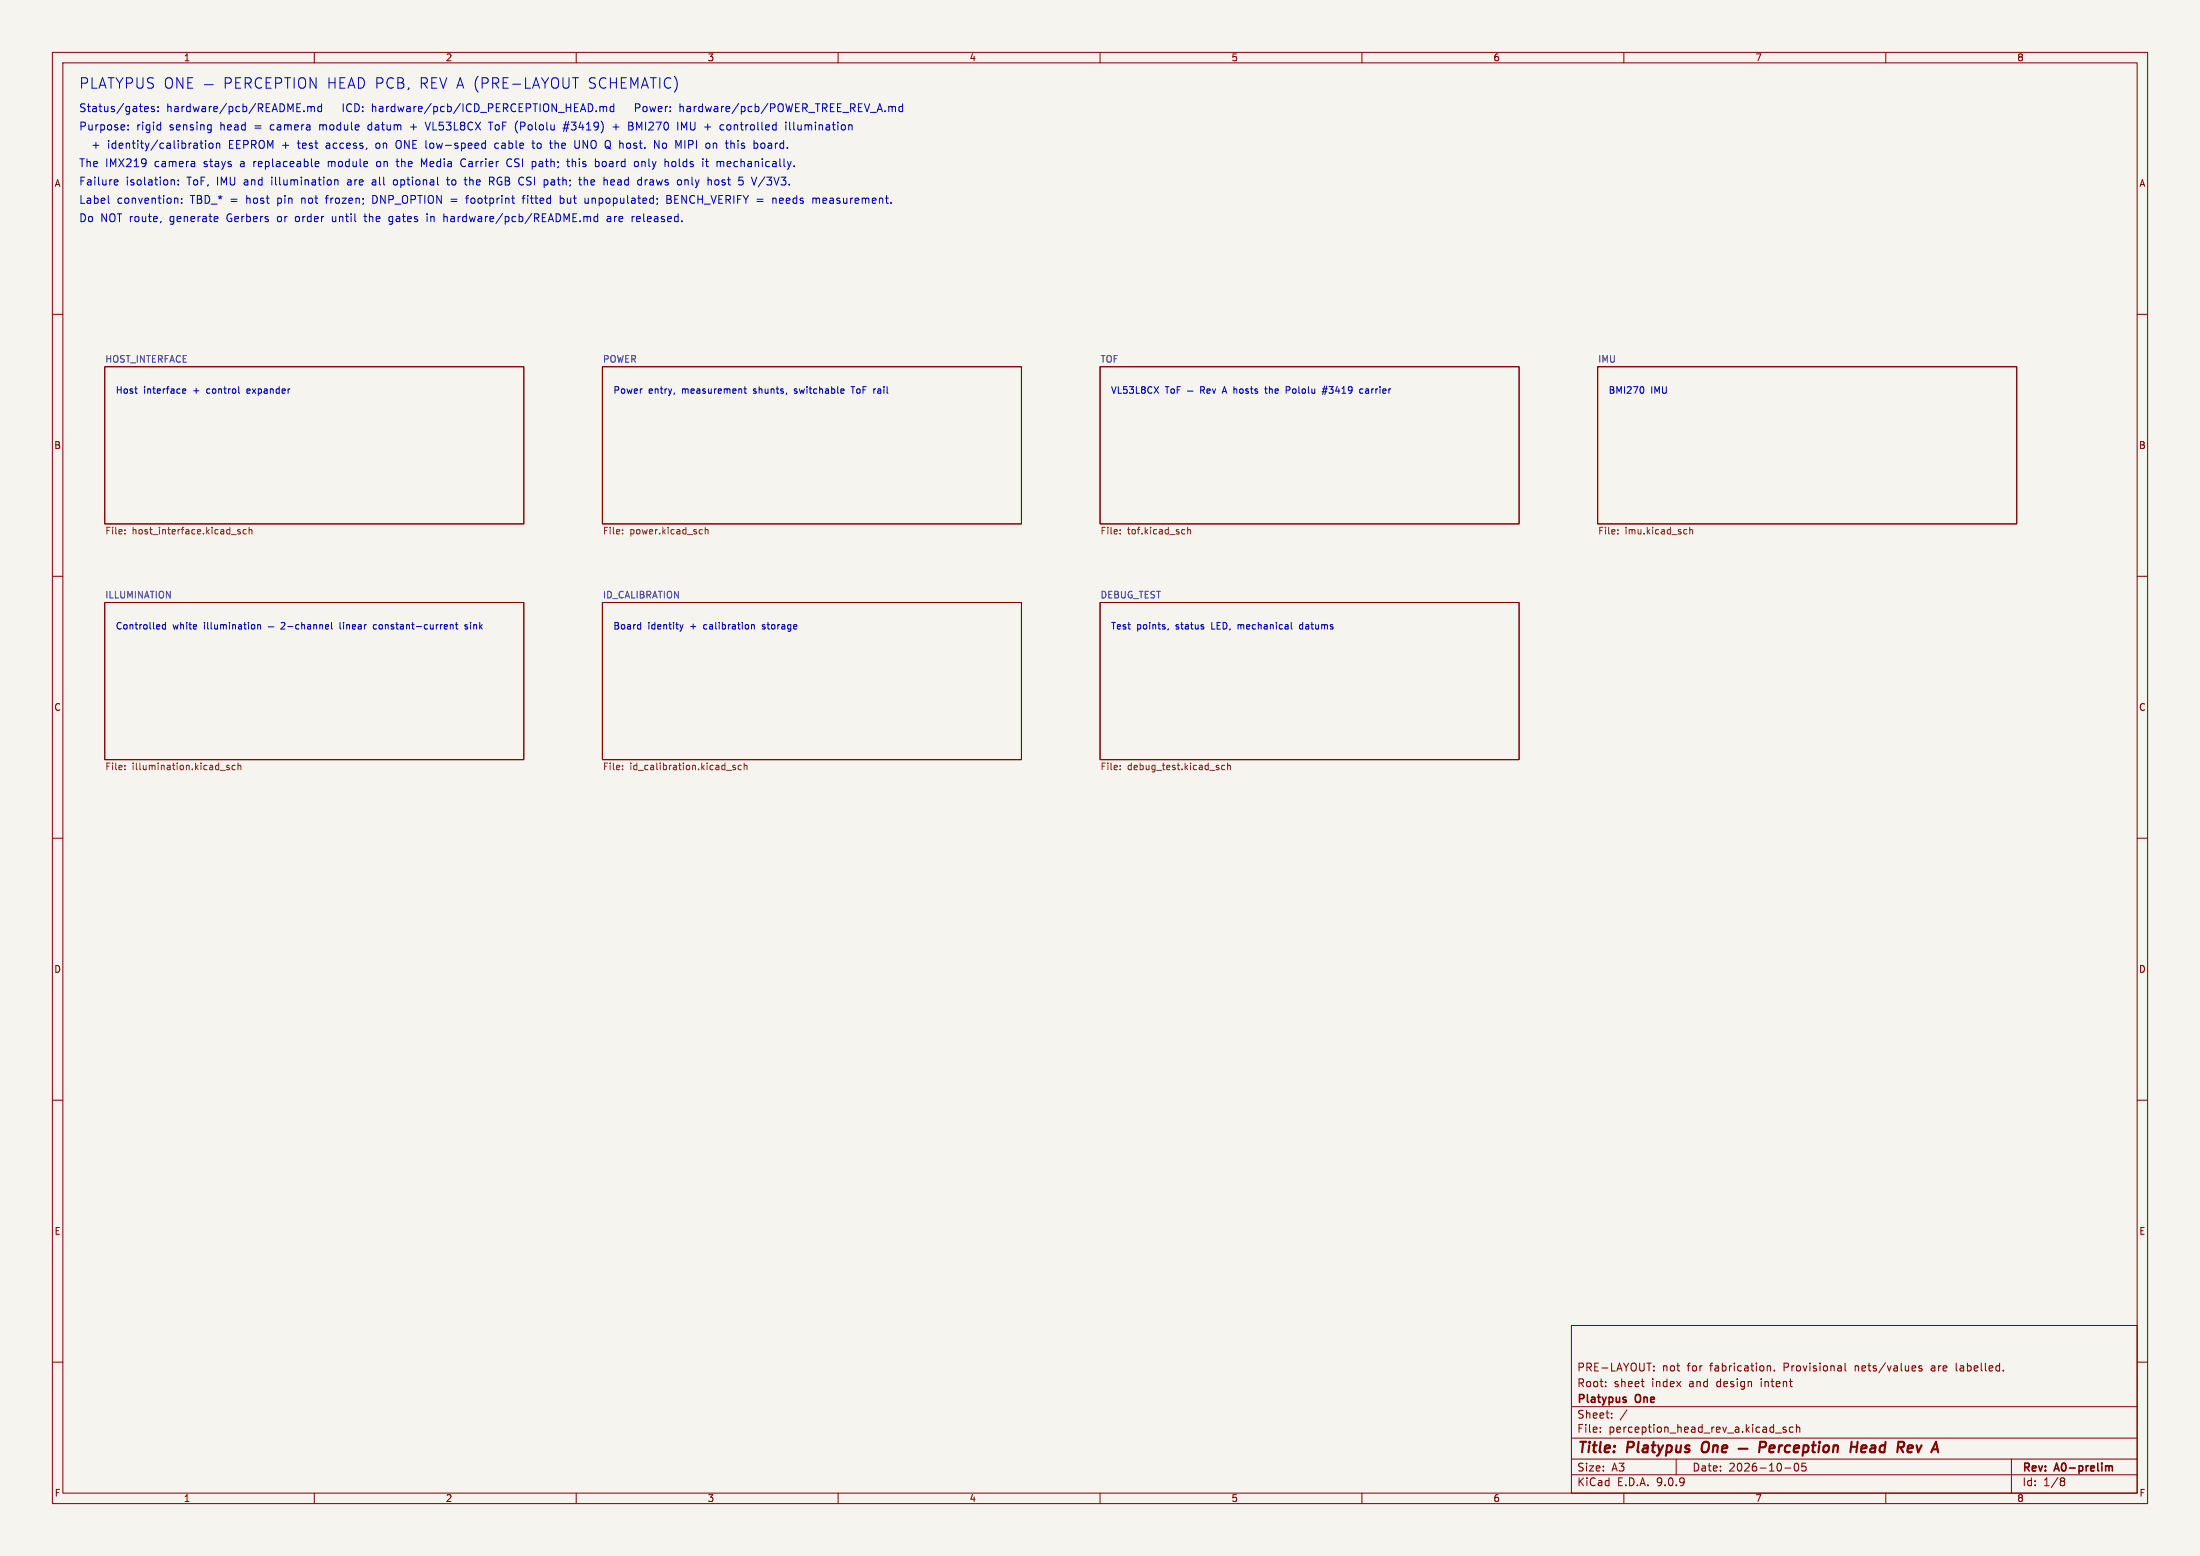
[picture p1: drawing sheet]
<svg xmlns="http://www.w3.org/2000/svg" width="420mm" height="297mm" viewBox="0 0 420 297" stroke-linecap="round" stroke-linejoin="round" font-family="sans-serif">
<path d="M0 0h420v297h-420z" fill="#f5f4ef" stroke="#f5f4ef" stroke-width=".19"/>
<g fill="none" stroke="#840000" stroke-width=".19">
<path d="M10 10h400v277h-400zM12 12h396v273h-396zM60 10v2M110 10v2M160 10v2M210 10v2M260 10v2M310 10v2M360 10v2M10 60h2M20 70h80v30h-80zM115 70h80v30h-80z"/>
<path d="M210 70h80v30h-80zM305 70h80v30h-80zM408 60h2M10 110h2M20 115h80v30h-80zM115 115h80v30h-80zM210 115h80v30h-80zM408 110h2M10 160h2M408 160h2M10 210h2M408 210h2"/>
<path d="M300 253h108v32h-108zM10 260h2M300 278.5h108M300 274.5h108M300 268.5h108M305.5 273.2v.2M305.5 272.5v.1M306.5 264.5v.2M306.5 263.8v.1M307.7 270.5v.2M307.7 269.8v.1M310.6 269.1l-1.3 1.9"/>
<path d="M313.3 263.7h.6M313.7 264.7h.2M315.7 261.5v.2M315.7 260.8v.1M320 278.5v3M337.4 260.7v1M337.4 260.8l.2-.1 .3 .1 .1 .9M338.7 261.5v.2M338.9 273.5h1.2M340.9 272.5l-.3-.1-.2 .2v.2l.5 .2v.3h-.5M342.3 272.5l-.4-.1-.3 .3 .1 .6h.6M342.7 279.4l.2-.1a.8 .8 0 0 1 .5 .7 .8 .8 0 0 1-.5 .8l-.2-.2-.2-.4z"/>
<path d="M342.9 272.5l.3-.1 .3 .1 .1 .9M342.9 271.9v1.5M344.7 279.3h-.7l-.1 .7 .3-.1h.5l.1 .2-.1 .5-.2 .2-.6-.2M352.2 260.2v1.3l.2 .2M365.7 260.8v.2l-.7 .2M366.9 260.8l-.4-.1-.2 .2 .1 .2 .5 .2v.3h-.6M373.4 260.2l.1 1.4M382.4 261.5v.2M384 278.5v6.5M408 260h2M60 285v2M110 285v2"/>
<path d="M160 285v2M210 285v2M260 285v2M300 281.5h108M310 285v2M340.7 280.2h1.2M360 285v2M393.6 282.7h.3M393.9 282.7l.2 .2 .1 .4-.2 .2-.4 .1M394.2 282.4l-.3 .3"/>
</g>
<path d="M310.3 267.2l.2 .2-.2 .3M310.3 266.7l.1 .1M402.5 279.9l.1 .1M402.6 280v.8M402.6 280l.2-.2 .4 .1 .1 .9" fill="none" stroke="#840000" stroke-width=".3"/>
<g fill="none" stroke="#840000" stroke-width=".4">
<path d="M325.1 275.5a1.5 1.5 0 0 0 0 1.6M331.9 276.5h1.7M335.9 276.3h.8a.55 .55 0 0 0 .4-.5 .55 .55 0 0 0-.3-.6h-.7l-.3 2M337.8 276.5l1-.2-.1-.3h-.7l-.2 .9 .2 .3 .6-.1M339.7 275.9l-.2 1.3M340.3 275.9l-.4 .1-.3 .3M341.8 276a.66 .66 0 0 0-1 .3l-.1 .5 .2 .3h.7M342.5 276.5l.9-.2v-.3h-.8l-.2 .9 .3 .3 .6-.1M344.3 276h.8l.2 .3-.1 .5a.66 .66 0 0 1-1 .3M344.4 275.9l-.3 2M345.9 275.9h.7M346.3 275.2l-.3 1.7 .1 .2 .4 .1"/>
<path d="M347.3 275.9l-.2 1.3M347.4 275.2v.2M348.2 276.1a.52 .52 0 0 1 .6-.2 .52 .52 0 0 1 .4 .4l-.1 .5a.55 .55 0 0 1-.5 .4 .55 .55 0 0 1-.6-.4zM350 276.1a.49 .49 0 0 1 .9 .1l-.1 1M350.1 275.9l-.2 1.3M353.4 276.2h1.1M353.5 275.2l-.3 2M354.6 275.2l-.2 2M356.1 275.9l-.6 .1-.2 .9 .2 .3h.4M356.3 276.3l-1 .2M364.5 275.9l.6 .1 .1 .3-1 .2M365 277.1l-.6 .1"/>
</g>
<g fill="none" stroke="#725600" stroke-width=".19">
<path d="M23.8 101.8v.1M23.8 101.1v.2M45.9 101.1h-.3l-.2 .2v.1l.5 .2v.3h-.5M47 101.1h-.4l-.2 .2 .1 .6h.5M47.6 101.2l.1-.1h.3l.1 .8M47.6 100.7v1.2M118.8 101.1v.2M118.8 101.8v.1M133.7 101.1h.4M134.1 101.9h-.4M134.6 101.2l.2-.1h.3l.1 .8M134.6 100.7v1.2"/>
<path d="M213.8 101.1v.2M213.8 101.8v.1M225.8 101.1h.4M226.2 101.9h-.4M226.7 101.2l.2-.1h.3l.1 .8M226.7 100.7v1.2M308.8 101.8v.1M308.8 101.1v.2M321.9 101.1h.1M322 101.9h-.1M322.6 101.2l.2-.1h.3v.8M322.6 100.7v1.2"/>
<path d="M23.8 146.1v.2M23.8 146.8v.1M42.1 147h.9M43.7 146.1h-.3l-.1 .2v.1l.4 .2v.3h-.4M44.9 146.1h-.4l-.2 .2 .1 .6h.5M45.4 146.2l.2-.1h.3l.1 .8M45.4 145.7v1.2M118.8 146.8v.1M118.8 146.1v.2M138.7 147h1M140.4 146.1h-.3l-.2 .2 .1 .1 .4 .2v.3h-.5M141.5 146.1h-.3l-.3 .2 .1 .6h.5"/>
<path d="M142.1 146.2l.2-.1h.3v.8M142.1 145.7v1.2M213.8 146.8v.1M213.8 146.1v.2M233.8 146.1h-.4l-.2 .2 .1 .6h.5M234.4 146.2l.1-.1h.3l.1 .8M234.4 145.7v1.2"/>
</g>
<g fill="none" stroke="#0000c2" stroke-width=".19">
<path d="M15.6 15.9h.7a.54 .54 0 0 0 .4-.5 .54 .54 0 0 0-.4-.6h-.7v2M17.6 14.8v2h.9M18.9 16.8l.7-2 .6 2M19.1 16.3h1M20.6 14.8h1.2M21.2 14.8v2M22.1 14.8l.7 1.1M22.8 15.9v.9M23.5 14.8l-.7 1.1M24.1 15.9h.8a.54 .54 0 0 0 .4-.5 .54 .54 0 0 0-.4-.6h-.8v2M26.1 14.8v1.7l.4 .3 .6-.1 .2-.2v-1.7M29.3 14.9h-1a.48 .48 0 0 0-.1 .5 .48 .48 0 0 0 .3 .4 .73 .73 0 0 1 .8 .5l-.1 .3-.3 .2-.8-.1"/>
<path d="M31.9 14.9a.66 .66 0 0 1 .7 0 .66 .66 0 0 1 .3 .6v.7a.67 .67 0 0 1-.7 .7 .67 .67 0 0 1-.6-.7v-.7zM34.9 14.8v2l-1.1-2v2M35.9 15.8h.6M36.8 14.8h-.9v2h.9M39 16.2h1.7M43 15.9h.8a.54 .54 0 0 0 .4-.5 .54 .54 0 0 0-.4-.6h-.8v2M45 15.8h.7M46 14.8h-1v2h1M46.8 15.9h.8a.54 .54 0 0 0 .4-.5 .54 .54 0 0 0-.4-.6h-.8v2M47.3 15.9l.7 .9M50 15a.8 .8 0 0 0-1 0 .8 .8 0 0 0-.3 1 .75 .75 0 0 0 .4 .7 .75 .75 0 0 0 .9-.1M50.8 15.8h.7"/>
<path d="M51.8 14.8h-1v2h1M52.6 15.9h.8a.54 .54 0 0 0 .4-.5 .54 .54 0 0 0-.4-.6h-.8v2M54.3 14.8h1.2M54.9 14.8v2M56.1 14.8v2M57.3 14.9a.66 .66 0 0 1 .7 0 .66 .66 0 0 1 .3 .6v.7a.67 .67 0 0 1-.6 .7 .67 .67 0 0 1-.7-.7v-.7zM60.3 14.8v2l-1.1-2v2M61.4 19.8v1.5M62.8 15.8h1.2M62.8 14.8v2M64 14.8v2M64.9 15.8h.7"/>
<path d="M65.9 14.8h-1v2h1M66.4 16.8l.7-2 .7 2M66.6 16.3h1M68.4 14.8a1.05 1.05 0 0 1 1.2 .7 1.05 1.05 0 0 1-.4 1.2l-.8 .1zM72 15.9h.7a.54 .54 0 0 0 .4-.5 .54 .54 0 0 0-.4-.6h-.7v2M75.1 15a.8 .8 0 0 0-1 0 .8 .8 0 0 0-.2 1 .75 .75 0 0 0 .3 .7 .75 .75 0 0 0 .9-.1M76 14.8l.8 .1a.48 .48 0 0 1 .2 .5 .48 .48 0 0 1-.4 .4 .53 .53 0 0 1 .5 .5 .53 .53 0 0 1-.4 .5h-.7zM76 15.8h.6M78.1 16.7l-.2 .4M109.3 14.8h1.1M117.2 19.8v1.5M121.9 19.8h-.6v1.5"/>
<path d="M129.8 19.8v1.5M172.3 19.8v1.5M20.7 38.6l.2 .2M22 34.3l.5 .1v.3l-.7 .1M22.5 35.2l-.5 .1M24.5 24.7v.1M24.5 23.9v.1M27.7 21.2h.5M27.7 20.4l.4-.1 .2 .4-.7 .1M29.5 20.4l-.4-.1-.2 .2 .1 .2 .5 .2v.3h-.6M30.2 21.2v.1M30.2 20.4v.1"/>
<path d="M30.5 23.8l.2 .1M30.7 23.3v1.5M30.7 24.7l-.2 .1M32.7 34.4h.5l.1 .9M33.5 37.8l.4 .1 .1 .1v.8M34 35.2v.1M34 34.4v.1M34.7 38.7v.1M34.7 37.9v.1M37.1 30.9l.1 .9M37.2 31.7l-.2 .1M37.2 31.2h-.2"/>
<path d="M38.2 27.3h.5M38.4 26.8v1.3l.3 .2M39.2 26.8v.2M39.2 27.3v1M40 27.4l.4-.1 .3 .3v.4l-.3 .3-.4-.1-.1-.2zM40.2 23.8l.1 .1M40.3 23.8v1.2l-.1 .2M40.3 24.7l-.1 .1M41.3 27.5l.2-.2 .4 .1 .1 .9M41.3 27.3v1M58 21.2v.1M58.7 20.5l.5-.2 .2 .2"/>
<path d="M58.7 20.3v1M59.4 20.5l.2-.2 .4 .1v.9M59.4 20.5v.8M60.2 31.6l.2 .2 .4-.1M60.2 31l.2-.2h.3l.2 .2v.2l-.7 .1M61.4 20.4l-.4-.1-.3 .3 .1 .6h.6M62.1 37.8h.6M62.3 27.8v.4M63.9 34.5l.2-.2 .4 .1v.9M63.9 34.3v1M70.3 24v.7M71.1 34.8v.4"/>
<path d="M71.5 37.3h-.3v1.5h.3M72 31v.7M72 27.3l-.3 .3v.4l.3 .3M75.4 34.3l-.3 .3v.4l.3 .3M75.6 30.8h.6M75.8 30.3v1.3l.2 .2M76.2 26.8a.5 .5 0 0 0-.6 .5v.5a.5 .5 0 0 0 .6 .5M78.4 24.2h1.1M81 31.4l-.5-1.1v1.5M81.2 23.3l.5 1.5M85.2 34.3h.6M85.5 33.8v1.3l.3 .2"/>
<path d="M86.1 38h1.1M86.1 38.5h1.1M88.6 34.3h.6M88.6 30.3a.76 .76 0 0 0-.7 .8 .76 .76 0 0 0 .7 .7M88.8 35.1l.4 .2M88.9 37.8h.6M89.5 37.3l-.4 .2v1.3M92.5 27.3l.2 .1M92.7 26.8v1.5M92.7 28.2l-.2 .1M93.2 23.3h.9M93.5 33.8h.5l.2 .2"/>
<path d="M93.7 23.3v1.5M93.8 34.6l.5 .7M94.2 34.5l-.2 .1h-.5M95.2 27.4l-.5-.1-.2 .3 .1 .6h.6M97.6 30.4a.74 .74 0 0 0-.9 .5 .74 .74 0 0 0 .5 .9l.4-.1M99.7 37.8h.5M100.2 37.3l-.3 .2v1.3M101.5 27.3h.6M101.7 26.8v1.3l.4 .2M106 26.8v1.5M106 27.4v.1M107 37.9l.4-.1 .3 .3-.2 .6h-.5"/>
<path d="M107 37.3v1.5M107.5 24.5h1M107.6 23.8h1.1M108 23.2l-.4 1.9M108.2 30.8h.5M108.4 30.3v1.3l.3 .2M108.5 23.2l-.4 1.9M109.2 30.3v1.5M109.3 30.9l-.1 .1M110.5 34.3h.5M110.6 26.8v1.2l-.1 .2-.5 .1M110.7 33.8v1.3l.3 .2"/>
<path d="M111.5 33.8v1.5M111.7 34.3l-.2 .2M112.3 38.7l-.4 .1M112.3 37.8v1M113.8 30.8l.4 .1 .2 .2-.1 .6-.5 .1M114.5 20.5l.5-.2 .2 .2M114.5 20.3v1M115.2 20.5l.2-.2 .3 .1 .1 .9M115.2 20.5v.8M116.7 34.4v.8M117 24.2h1.2M117.2 20.4l-.5-.1-.2 .3 .1 .6h.6"/>
<path d="M117.3 34.7l-.7 .1M117.6 23.7v1.1M120 23.3h.5l.2 .2 .1 .2-.3 .3a.4 .4 0 0 1 .4 .4 .4 .4 0 0 1-.3 .4h-.6zM120 24h.5M121.2 30.9l.4-.1 .3 .3-.1 .6-.2 .1-.4-.1M121.3 20.6h.6M123.2 34.3v1M123.2 34.5v.1M125 26.8l.8 1.5v-1.5M126.6 27.4l-.1 .2 .1 .6M127.3 37.3h.5l.2 .2 .1 .2-.3 .3a.4 .4 0 0 1 .4 .4 .4 .4 0 0 1-.3 .4h-.6zM127.3 38h.5"/>
<path d="M128.5 30.8l-.3 .3v.4l.3 .3M130 34.5v.7M130.2 20.3l-.4 .2M130.7 26.8v1.5M130.7 34.3v1M131 34.3l-.3 .2M131.1 23.3l-.5 1.1-.5-1.1v1.5M134.7 30.8h.5M134.9 30.3v1.3l.3 .2M136.7 27.4l-.3-.1-.2 .2M137 34.3l-.4 .1-.1 .2v.6l.5 .1M138.1 30.9l.1 .9"/>
<path d="M138.7 26.8v1.3M139.2 23.8l-.3 .1-.2 .2 .1 .6 .4 .1M139.5 26.8v1.5M145.2 27.6l.3-.3 .4 .1 .1 .2-.1 .6-.4 .1-.3-.3M146 33.7l-1.3 2M149 37.8l-.2 .2v.6l.2 .2M149.5 38.2l-.7 .1M150 23.3v.2M150 23.8v1M150.7 23.3v1.3l.3 .2M151.5 23.3v1.3l.2 .2M155.9 37.9h.5l.1 .9"/>
<path d="M170.5 20.3l.4 .1 .1 .1v.8M172.3 20.4l-.4-.1-.3 .3 .1 .6h.6M30.7 42.2l-.1 .3M41.4 41.3l.2 .4-.7 .1M41.5 42.2l-.1 .1M63.5 41.3v.9M69.5 41.3h.5M69.7 40.8v1.3l.2 .2M74.3 42.7l.4 .1M74.8 41.3l-.4 .1-.2 .2 .1 .6 .5 .1M81.5 40.8v.2M81.5 41.3v1"/>
<path d="M84.8 41.4h.5l.1 .9M112.2 41.4h.5v.9M114.1 41.4l-.4-.1-.3 .3 .1 .6h.6M114.1 40.8v1.5M116 41.4h.5l.1 .9M116.6 41.7h-.5a.29 .29 0 0 0-.2 .3 .29 .29 0 0 0 .2 .3l.5-.1M121 41.3h.1M121.7 41.3l-.2 .2v.6l.2 .2M122.2 41.7l-.7 .1M34.9 74.6l.6-.1-.1-.2-.4-.1-.1 .2v.6h.5M45.6 73.8v1.1l.1 .2M128.8 75l-.1 .3"/>
<path d="M142 74.2h.5M142.2 73.8v1.1l.3 .2M160.7 74.2l.4 .1v.2l-.6 .1M161.1 75l-.4 .1M162.5 73.8h.7M220.3 73.8l.9 1.3M221.2 73.8l-.9 1.3M222.4 73.8h.8M222.8 73.8v1.3M223.6 74.3l.2-.1 .3 .1 .1 .5-.1 .2-.3 .1-.2-.1zM224.7 74.4h.5M225.3 73.8h-.6v1.3"/>
<path d="M226.7 74.6h1.1M229.2 74.5l.6-.1 .1-.2v-.3l-.7-.1v1.3M229.5 74.5l.4 .6M230.4 74.6l.6-.1v-.2l-.4-.1-.2 .2 .1 .6h.5M231.5 74.2l.3 .9 .3-.9M241.4 74.2h.5M241.6 73.8v1.1l.3 .2M246.1 73.9l-.6-.1v1.3M246.1 74.4l-.6 .1M252.4 74.8h.9M252.5 74.2h.9M252.9 73.7l-.4 1.6"/>
<path d="M253.3 73.7l-.4 1.6M260.2 74.3l-.4-.1-.2 .3 .1 .5h.5M313.6 73.9l.2 .4-.2 .7M31.6 118.8v1.3M31.6 119.3l-.4-.1-.2 .3 .1 .5h.5M48.2 119.2l.3 .1 .1 .2v.5l-.4 .1M49.2 119.3l.2-.1 .3 .1v.8M49.2 119.2v.9M51.2 119.6h1.1M53.7 118.9l.5-.1 .2 .4-.8 .9h.8M54.9 119.6h1M57.1 119.3l-.4-.1-.2 .3 .1 .5h.5"/>
<path d="M57.6 119.3l.2-.1 .3 .1v.8M57.6 118.8v1.3M58.7 119.3h.5l.1 .8M59.3 119.5l-.4 .1-.2 .2 .2 .3 .4-.1M59.9 119.3l.2-.1 .3 .1v.8M59.9 119.2v.9M61 119.3l.2-.1 .3 .1 .1 .8M61 119.2v.9M62.1 119.6l.6-.1v-.2l-.4-.1-.2 .2 .1 .6h.5M63.3 118.8v1.1l.2 .2M64.9 118.8v1.1l.2 .2M71.8 119.2l-.4 .1-.1 .2v.5l.5 .1"/>
<path d="M86 119.3l.1-.1 .3 .1 .1 .8M86 119.2v.9M86.9 119.2h.5M87.1 118.8v1.1l.3 .2M89.2 119.3l-.3-.1-.2 .3 .6 .3M89.3 119.9l-.2 .2-.4-.1M122.2 119.2l.1 .1M122.3 118.8v1.3M129.8 119.2l.3 .9M130.4 119.2l-.3 .9M143.5 119.3l.1-.1 .4 .1v.8M143.5 119.2v.9"/>
<path d="M246.5 118.8v1.1l.2 .2M248.2 119.3l-.1 .2 .1 .5M122.3 120l-.1 .1M130.1 120.1l-.3 .4M223 120l-.1 .3"/>
</g>
<g font-size="2.8" fill="#0000c2">
<text x="80.2" y="17.2">REV A (PRE-LAYOUT</text>
<text x="112.6" y="17.2">SCHEMATIC)</text>
</g>
<g font-size="2.8" fill="#840000">
<text x="301" y="277.9">Title:</text>
<text x="310.6" y="277.9">Platypus</text>
<text x="325.7" y="277.9">One</text>
<text x="356.5" y="277.9">Head</text>
<text x="366.3" y="277.9">Rev</text>
</g>
<g font-size="2.1" fill="#0000c2">
<text x="15" y="21.7">Status/gates:</text>
<text x="31.7" y="21.7">hardware/pcb/README.md</text>
<text x="65.7" y="21.7">ICD:</text>
<text x="71.4" y="21.7">hardware/pcb/ICD_PERCEPTION_HEAD.md</text>
<text x="122.1" y="21.7">Power:</text>
<text x="130.8" y="21.7">hardware/pcb/POWER_TREE_REV_A.md</text>
<text x="15" y="25.2">Purpose:</text>
<text x="17.6" y="28.7">+</text>
<text x="20.8" y="28.7">identity/calibration</text>
<text x="26" y="25.2">rigid</text>
<text x="32.4" y="25.2">sensing</text>
<text x="42.2" y="25.2">head</text>
<text x="44" y="28.7">EEPROM +</text>
<text x="48.8" y="25.2">=</text>
<text x="52" y="25.2">camera</text>
<text x="57.4" y="28.7">test</text>
<text x="61.5" y="25.2">module</text>
<text x="63" y="28.7">access,</text>
<text x="71" y="25.2">datum</text>
<text x="72.6" y="28.7">on</text>
<text x="76.6" y="28.7">ONE low-speed</text>
<text x="79.2" y="25.2">+</text>
<text x="82.3" y="25.2">VL53L8CX</text>
<text x="94.6" y="25.2">ToF (Pololu</text>
<text x="95.8" y="28.7">cable</text>
<text x="103.2" y="28.7">to</text>
<text x="106.7" y="28.7">the</text>
<text x="109.1" y="25.2">#3419)</text>
<text x="111.5" y="28.7">UNO Q host.</text>
<text x="121.8" y="25.2">BMI270</text>
<text x="127.2" y="28.7">No</text>
<text x="131.3" y="25.2">IMU</text>
<text x="131.4" y="28.7">MIPI</text>
<text x="136.6" y="25.2">+</text>
<text x="137.3" y="28.7">on</text>
<text x="139.7" y="25.2">controlled</text>
<text x="141.4" y="28.7">this</text>
<text x="146.8" y="28.7">board.</text>
<text x="152.4" y="25.2">illumination</text>
<text x="15" y="35.7">Failure</text>
<text x="15" y="32.2">The</text>
<text x="20.1" y="32.2">IMX219</text>
<text x="24" y="35.7">isolation:</text>
<text x="29.5" y="32.2">camera</text>
<text x="35.7" y="35.7">ToF,</text>
<text x="39" y="32.2">stays</text>
<text x="41.5" y="35.7">IMU</text>
<text x="46.1" y="32.2">a</text>
<text x="46.8" y="35.7">and</text>
<text x="48.8" y="32.2">replaceable</text>
<text x="52.2" y="35.7">illumination</text>
<text x="63.2" y="32.2">module</text>
<text x="66.9" y="35.7">are</text>
<text x="71.7" y="35.7">all</text>
<text x="72.6" y="32.2">on</text>
<text x="76" y="35.7">optional</text>
<text x="76.6" y="32.2">the</text>
<text x="81.4" y="32.2">Media</text>
<text x="86.4" y="35.7">to</text>
<text x="89.1" y="32.2">Carrier</text>
<text x="89.9" y="35.7">the</text>
<text x="94.7" y="35.7">RGB CSI path;</text>
<text x="98.1" y="32.2">CSI path;</text>
<text x="110" y="32.2">this</text>
<text x="112.4" y="35.7">the</text>
<text x="115.4" y="32.2">board</text>
<text x="117.2" y="35.7">head</text>
<text x="123.1" y="32.2">only</text>
<text x="123.9" y="35.7">draws</text>
<text x="129" y="32.2">holds</text>
<text x="131.6" y="35.7">only</text>
<text x="136.4" y="32.2">it</text>
<text x="137.5" y="35.7">host</text>
<text x="139.3" y="32.2">mechanically.</text>
<text x="143.6" y="35.7">5</text>
<text x="146.4" y="35.7">V/3V3.</text>
<text x="15" y="39.2">Label</text>
<text x="22.3" y="39.2">convention:</text>
<text x="36.4" y="39.2">TBD_*</text>
<text x="44.1" y="39.2">=</text>
<text x="47.3" y="39.2">host</text>
<text x="53.4" y="39.2">pin</text>
<text x="58.1" y="39.2">not</text>
<text x="63" y="39.2">frozen;</text>
<text x="72" y="39.2">DNP_OPTION</text>
<text x="90.2" y="39.2">footprint</text>
<text x="101.2" y="39.2">fitted</text>
<text x="108.4" y="39.2">but</text>
<text x="113.3" y="39.2">unpopulated;</text>
<text x="129.1" y="39.2">BENCH_VERIFY =</text>
<text x="149.6" y="39.2">needs</text>
<text x="157.4" y="39.2">measurement.</text>
<text x="15" y="42.7">Do</text>
<text x="19.2" y="42.7">NOT route,</text>
<text x="32.5" y="42.7">generate</text>
<text x="43.6" y="42.7">Gerbers</text>
<text x="53.4" y="42.7">or</text>
<text x="56.9" y="42.7">order</text>
<text x="64.1" y="42.7">until</text>
<text x="70.5" y="42.7">the</text>
<text x="75.3" y="42.7">gates</text>
<text x="82.6" y="42.7">in</text>
<text x="86" y="42.7">hardware/pcb/README.md</text>
<text x="117.4" y="42.7">are</text>
<text x="122.3" y="42.7">released.</text>
</g>
<g font-size="2.1" fill="#840000">
<text x="301" y="262">PRE-LAYOUT:</text>
<text x="317.3" y="262">not</text>
<text x="322.2" y="262">for</text>
<text x="326.6" y="262">fabrication.</text>
<text x="340.8" y="262">Provisional</text>
<text x="354.5" y="262">nets/values</text>
<text x="369.2" y="262">are</text>
<text x="374.1" y="262">labelled.</text>
<text x="301" y="268.2">Platypus</text>
<text x="301" y="265">Root:</text>
<text x="308.1" y="265">sheet</text>
<text x="312.3" y="268.2">One</text>
<text x="315.4" y="265">index</text>
<text x="322.6" y="265">and</text>
<text x="328" y="265">design</text>
<text x="336.6" y="265">intent</text>
<text x="301" y="273.7">File:</text>
<text x="301" y="271">Sheet:</text>
<text x="307.1" y="273.7">perception_head_rev_a.kicad_sch</text>
<text x="301" y="281.1">Size:</text>
<text x="307.6" y="281.1">A3</text>
<text x="323" y="281.1">Date:</text>
<text x="330" y="281.1">2026-10-05</text>
<text x="386" y="281.3">Rev:</text>
<text x="392.4" y="281.3">A0-prelim</text>
<text x="301" y="283.9">KiCad</text>
<text x="308.7" y="283.9">E.D.A.</text>
<text x="316.3" y="283.9">9.0.9</text>
<text x="386" y="283.9">Id:</text>
<text x="390.1" y="283.9">1/8</text>
</g>
<g font-size="1.8" fill="#840000">
<text x="35" y="11.9">1</text>
<text x="85" y="11.9">2</text>
<text x="135" y="11.9">3</text>
<text x="185" y="11.9">4</text>
<text x="235" y="11.9">5</text>
<text x="285" y="11.9">6</text>
<text x="335" y="11.9">7</text>
<text x="385" y="11.9">8</text>
<text x="10.3" y="35.9">A</text>
<text x="408.3" y="35.9">A</text>
<text x="10.3" y="85.9">B</text>
<text x="408.2" y="85.9">B</text>
<text x="10.3" y="135.9">C</text>
<text x="408.2" y="135.9">C</text>
<text x="10.3" y="185.9">D</text>
<text x="408.2" y="185.9">D</text>
<text x="10.3" y="235.9">E</text>
<text x="408.3" y="235.9">E</text>
<text x="10.3" y="285.9">F</text>
<text x="35" y="286.9">1</text>
<text x="85" y="286.9">2</text>
<text x="135" y="286.9">3</text>
<text x="185" y="286.9">4</text>
<text x="235" y="286.9">5</text>
<text x="285" y="286.9">6</text>
<text x="335" y="286.9">7</text>
<text x="385" y="286.9">8</text>
<text x="408.3" y="285.9">F</text>
</g>
<g font-size="1.8" fill="#006464">
<text x="20" y="69.3">HOST_INTERFACE</text>
<text x="115" y="69.3">POWER</text>
<text x="210" y="69.3">TOF</text>
<text x="305" y="69.3">IMU</text>
<text x="20" y="114.3">ILLUMINATION</text>
<text x="115" y="114.3">ID_CALIBRATION</text>
<text x="210" y="114.3">DEBUG_TEST</text>
</g>
<g font-size="1.8" fill="#0000c2">
<text x="22" y="75.5">Host</text>
<text x="27.4" y="75.5">interface</text>
<text x="37" y="75.5">+</text>
<text x="39.7" y="75.5">control</text>
<text x="47.6" y="75.5">expander</text>
<text x="117" y="75.5">Power</text>
<text x="123.8" y="75.5">entry,</text>
<text x="130.3" y="75.5">measurement</text>
<text x="144.1" y="75.5">shunts,</text>
<text x="152.1" y="75.5">switchable</text>
<text x="163.3" y="75.5">ToF rail</text>
<text x="212" y="75.5">VL53L8CX</text>
<text x="233.9" y="75.5">A hosts</text>
<text x="242.4" y="75.5">the</text>
<text x="246.6" y="75.5">Pololu</text>
<text x="253.8" y="75.5">#3419</text>
<text x="261.1" y="75.5">carrier</text>
<text x="307" y="75.5">BMI270</text>
<text x="315.1" y="75.5">IMU</text>
<text x="22" y="120.5">Controlled</text>
<text x="33" y="120.5">white</text>
<text x="39" y="120.5">illumination</text>
<text x="65.5" y="120.5">linear</text>
<text x="72.1" y="120.5">constant-current</text>
<text x="89.8" y="120.5">sink</text>
<text x="117" y="120.5">Board</text>
<text x="123.7" y="120.5">identity</text>
<text x="131.9" y="120.5">+</text>
<text x="134.6" y="120.5">calibration</text>
<text x="146" y="120.5">storage</text>
<text x="212" y="120.5">Test</text>
<text x="217" y="120.5">points,</text>
<text x="224.6" y="120.5">status</text>
<text x="231.5" y="120.5">LED,</text>
<text x="236.8" y="120.5">mechanical</text>
<text x="248.8" y="120.5">datums</text>
</g>
<g font-size="1.8" fill="#725600">
<text x="20" y="102.3">File:</text>
<text x="25.2" y="102.3">host_interface.kicad_sch</text>
<text x="115" y="102.3">File:</text>
<text x="120.2" y="102.3">power.kicad_sch</text>
<text x="210" y="102.3">File:</text>
<text x="215.2" y="102.3">tof.kicad_sch</text>
<text x="305" y="102.3">File:</text>
<text x="310.2" y="102.3">imu.kicad_sch</text>
<text x="20" y="147.3">File:</text>
<text x="25.2" y="147.3">illumination.kicad_sch</text>
<text x="115" y="147.3">File:</text>
<text x="120.2" y="147.3">id_calibration.kicad_sch</text>
<text x="210" y="147.3">File:</text>
<text x="215.2" y="147.3">debug_test.kicad_sch</text>
</g>
</svg>
